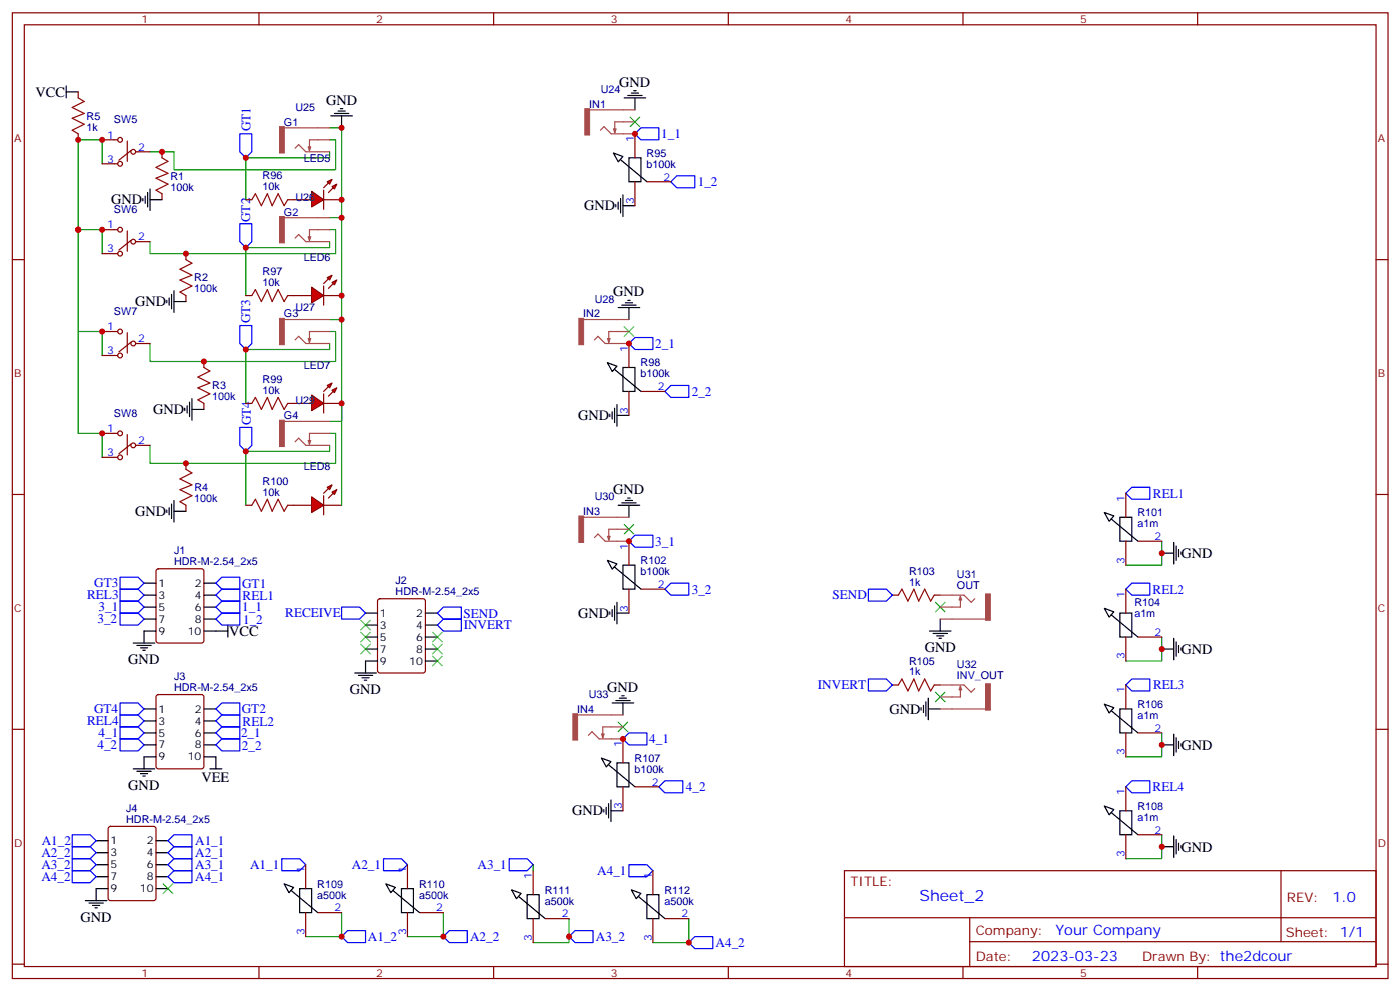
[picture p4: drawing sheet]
<svg xmlns="http://www.w3.org/2000/svg" width="413mm" height="292mm" viewBox="0 0 413 292" stroke-linecap="round" stroke-linejoin="round" font-family="sans-serif">
<g fill="none" stroke="#870000" stroke-width=".35">
<path d="M3.6 3.8h405.4v284.3h-405.4zM7.2 7.3h398.2v277.3h-398.2zM76.3 3.8v3.5M145.5 3.8v3.5M214.6 3.8v3.5M283.7 3.8v3.5M352.9 3.8v3.5M3.6 76.4h3.6M405.4 76.4h3.6M3.6 145.6h3.6M405.4 145.6h3.6M3.6 214.7h3.6"/>
<path d="M405.4 214.7h3.6M248.8 256.4h156.6v28.2h-156.6zM377.4 256.4v20.9M248.8 270.2h156.5M285.7 277.3h119.6M285.7 270.2v14.1M3.6 283.9h3.6M76.3 284.6v3.5M145.5 284.6v3.5M214.6 284.6v3.5M283.7 284.6v3.5M352.9 284.6v3.5"/>
<path d="M405.4 283.9h3.6"/>
</g>
<path d="M70.7 39.4h3.5v5.3l-1.8 1.8-1.7-1.8zM187.1 39.4l1.7-1.8h5.3v3.6h-5.3zM197.7 53.5l1.7-1.7h5.3v3.5h-5.3zM70.7 65.9h3.5v5.3l-1.8 1.7-1.7-1.7zM70.7 95.8h3.5v5.3l-1.8 1.8-1.7-1.8zM185.3 101.1l1.8-1.7h5.3v3.5h-5.3zM195.9 115.3l1.8-1.8h5.3v3.5h-5.3zM70.7 125.8h3.5v5.3l-1.8 1.8-1.7-1.8zM185.3 159.3l1.8-1.7h5.3v3.5h-5.3zM195.9 173.5l1.8-1.8h5.3v3.5h-5.3zM183.6 217.6l1.7-1.8h5.3v3.5h-5.3zM195.9 229.9h5.3v3.5h-5.3l-1.8-1.7z" fill="none" stroke="#00f" stroke-width=".35"/>
<path d="M97.1 44.7v1.8h-24.7v12.3M97.1 41.2h1.8v8.8h-47.6v-5.3h-7.1M97.1 71.2v1.7h-24.7v14.1M97.1 67.6h1.8v7.1h-54.7v-3.5M97.1 97.6h1.8v8.8h-54.7v-5.3M97.1 101.1v1.8h-24.7v15.9M97.1 131.1v1.8h-24.7v15.9M97.1 127.6h1.8v8.8h-54.7v-5.3" fill="none" stroke="#008700" stroke-width=".35"/>
<g fill="#f00" stroke="#870000" stroke-width=".35">
<path d="M91.8 146.3l3.6 2.5-3.6 2.1z"/>
<path d="M95.4 145.9v5.7z"/>
</g>
<g fill="#870000" stroke="#870000" stroke-width=".35">
<path d="M95.4 145.2l1.4-1.4z"/>
<path d="M98.2 145.2l-1.4 1.4z"/>
</g>
<g fill="#f00" stroke="#870000" stroke-width=".35">
<path d="M96.4 143.5l1.4-.7-.7 1.4z"/>
<path d="M97.8 144.9l1.4-.7-.7 1.4z"/>
</g>
<path d="M86.5 148.8h5.3M95.4 148.8h5.2" fill="none" stroke="#870000" stroke-width=".35"/>
<g fill="#f00" stroke="#870000" stroke-width=".35">
<path d="M91.8 116.3l3.6 2.5-3.6 2.1z"/>
<path d="M95.4 116v5.6z"/>
</g>
<g fill="#870000" stroke="#870000" stroke-width=".35">
<path d="M95.4 115.3l1.4-1.5z"/>
<path d="M96.8 116.7l1.4-1.4z"/>
</g>
<g fill="#f00" stroke="#870000" stroke-width=".35">
<path d="M96.4 113.5l1.4-.7-.7 1.4z"/>
<path d="M97.8 114.9l1.4-.7-.7 1.4z"/>
</g>
<path d="M86.5 118.8h5.3M95.4 118.8h5.2" fill="none" stroke="#870000" stroke-width=".35"/>
<g fill="#f00" stroke="#870000" stroke-width=".35">
<path d="M91.8 84.6l3.6 2.4-3.6 2.1z"/>
<path d="M95.4 84.2v5.7z"/>
</g>
<g fill="#870000" stroke="#870000" stroke-width=".35">
<path d="M95.4 83.5l1.4-1.4z"/>
<path d="M96.8 84.9l1.4-1.4z"/>
</g>
<g fill="#f00" stroke="#870000" stroke-width=".35">
<path d="M96.4 81.7l1.4-.7-.7 1.4z"/>
<path d="M97.8 83.1l1.4-.7-.7 1.5z"/>
</g>
<path d="M86.5 87h5.3M95.4 87h5.2" fill="none" stroke="#870000" stroke-width=".35"/>
<g fill="#f00" stroke="#870000" stroke-width=".35">
<path d="M91.8 56.3l3.6 2.5-3.6 2.1z"/>
<path d="M95.4 56v5.6z"/>
</g>
<g fill="#870000" stroke="#870000" stroke-width=".35">
<path d="M95.4 55.3l1.4-1.4z"/>
<path d="M96.8 56.7l1.4-1.4z"/>
</g>
<g fill="#f00" stroke="#870000" stroke-width=".35">
<path d="M96.4 53.5l1.4-.7-.7 1.4z"/>
<path d="M97.8 54.9l1.4-.7-.7 1.4z"/>
</g>
<g fill="none" stroke="#870000" stroke-width=".35">
<path d="M23 27.1v1.7M23 39.4v1.8M187.1 39.4v7.1M30.1 41.2h4.6M30.1 48.2h4.6M37.5 41.5v6M38.6 44.3l-3.6 2.9M40 44.7h4.2M47.7 44.7v1.8M47.7 57v1.8M72.4 58.8h1.8M84.8 58.8h7"/>
<path d="M95.4 58.8h5.2M187.1 53.5v7.1M190.6 53.5h7.1M30.1 67.6h4.6M30.1 74.7h4.6M37.5 68v6M38.6 70.8l-3.6 2.8M40 71.2h4.2M54.8 74.7v1.7M30.1 97.6h4.6M37.5 98v6M54.8 87v1.8"/>
<path d="M72.4 87h1.8M84.8 87h1.7M30.1 104.7h4.6M38.6 100.8l-3.6 2.8M40 101.1h4.2M60.1 106.4v1.8M60.1 118.8v1.7M72.4 118.8h1.8M84.8 118.8h1.7M185.3 101.1v7.1M185.3 115.3v7M188.8 115.3h7.1"/>
<path d="M30.1 127.6h4.6M30.1 134.7h4.6M37.5 128v5.9M38.6 130.8l-3.6 2.8M40 131.1h4.2M54.8 136.4v1.8M54.8 148.8v1.7M72.4 148.8h1.8M84.8 148.8h1.7M185.3 159.3v7.1M331.7 145.2v7.1M331.7 159.3v7.1"/>
<path d="M335.2 159.3h7.1M46.2 167.7l.5-.2h12.7l.6 .4 .1 20.7-.5 .7h-12.9l-.7-.4v-20.7zM111.5 176.5l.4-.2h12.7l.7 .4v20.7l-.4 .7-13 .1-.6-.5-.1-20.7zM185.3 173.5v7M188.8 173.5h7.1M262.9 175.2h1.8M275.3 175.2h1.7M331.7 173.5v7M331.7 187.6v7M335.2 187.6h7.1M46.2 204.7l.5-.2h12.7l.6 .4 .1 20.8-.5 .6-12.9 .1-.7-.5v-20.7zM183.6 217.6v7"/>
<path d="M262.9 201.7h1.8M275.3 201.7h1.7M331.7 201.7v7M331.7 215.8v7M335.2 215.8h7.1M183.6 231.7v7M187.1 231.7h7M331.7 231.7v7M32.1 243.5l.5-.2h12.7l.6 .4 .1 20.8-.5 .6-12.9 .1-.7-.5v-20.7zM90.1 254.6v7.1M120.1 254.6v7.1M157.1 256.4v7"/>
<path d="M192.4 256.4v7M331.7 245.8v7M335.2 245.8h7.1M90.1 268.7v7.1M93.6 268.7h7M120.1 268.7v7.1M123.6 268.7h7M157.1 270.5v7M160.6 270.5h7.1M192.4 270.5v7M195.9 270.5h7.1"/>
<circle cx="35.4" cy="41.2" r=".71"/>
<circle cx="35.4" cy="48.2" r=".71"/>
<circle cx="39.3" cy="44.7" r=".71"/>
<circle cx="35.4" cy="67.6" r=".71"/>
<circle cx="35.4" cy="74.7" r=".71"/>
<circle cx="39.3" cy="71.2" r=".71"/>
<circle cx="35.4" cy="97.6" r=".71"/>
<circle cx="35.4" cy="104.7" r=".71"/>
<circle cx="39.3" cy="101.1" r=".71"/>
<circle cx="35.4" cy="127.6" r=".71"/>
<circle cx="35.4" cy="134.7" r=".71"/>
<circle cx="39.3" cy="131.1" r=".71"/>
</g>
<g fill="none" stroke="#008700" stroke-width=".35">
<path d="M97.1 37.6h3.5v26.5h-3.5M30.1 48.2v-7h-7.1v86.4h7.1v7.1M30.1 74.7v-7.1h-7.1v30h7.1v7.1M100.6 64.1v30h-3.5M100.6 94.1v30h-3.5M100.6 118.8v30M342.3 159.3v7.1h-10.6M342.3 187.6v7h-10.6M342.3 215.8v7h-10.6M157.1 254.6v1.8M342.3 245.8v7h-10.6M100.6 268.7v7.1h-10.5"/>
<path d="M130.6 268.7v7.1h-10.5M167.7 270.5v7h-10.6M203 270.5v7h-10.6"/>
</g>
<path d="M23 28.8l1.8 1.1-3.5 1.7 3.5 1.8-3.5 1.4 3.5 1.8-3.5 1.7 1.7 1.1M47.7 46.5l1.8 1-3.5 1.8 3.5 1.7-3.5 1.5 3.5 1.7-3.5 1.8 1.7 1M74.2 58.8l1-1.8 1.8 3.6 1.8-3.6 1.4 3.6 1.8-3.6 1.7 3.6 1.1-1.8M54.8 76.4l1.8 1.1-3.6 1.8 3.6 1.7-3.6 1.4 3.6 1.8-3.6 1.8 1.8 1M74.2 87l1-1.7 1.8 3.5 1.8-3.5 1.4 3.5 1.8-3.5 1.7 3.5 1.1-1.8M60.1 108.2l1.7 1.1-3.5 1.7 3.5 1.8-3.5 1.4 3.5 1.8-3.5 1.7 1.8 1.1M74.2 118.8l1-1.8 1.8 3.5 1.8-3.5 1.4 3.5 1.8-3.5 1.7 3.5 1.1-1.7M54.8 138.2l1.8 1-3.6 1.8 3.6 1.8-3.6 1.4 3.6 1.7-3.6 1.8 1.8 1.1M74.2 148.8l1-1.8 1.8 3.5 1.8-3.5 1.4 3.5 1.8-3.5 1.7 3.5 1.1-1.7M264.7 175.2l1-1.7 1.8 3.5 1.8-3.5 1.4 3.5 1.8-3.5 1.7 3.5 1.1-1.8M264.7 201.7l1-1.8 1.8 3.5 1.8-3.5 1.4 3.5 1.8-3.5 1.7 3.5 1.1-1.7" fill="none" stroke="#a10000" stroke-width=".35"/>
<g fill="none" stroke="#000" stroke-width=".35">
<path d="M19.5 27.1h3.5M19.5 25.3v3.5M97.5 34.1h6.3M98.5 33.4h4.3M99.6 32.7h2.1M100.3 32h.7M100.6 34.1v3.5M183.9 28.8h6.4M185 28.1h4.2M186 27.4h2.1M186.7 26.7h.7M187.1 28.8v3.5"/>
<path d="M42.1 58.5v.7M42.8 57.7v2.2M43.5 56.7v4.2M44.2 58.8h3.5M44.2 55.6v6.4M180.7 45l2.8 1.1-1.3 1.5zM182.1 59.5v2.1M182.8 47l7.8 6.5M182.8 58.5v4.2M183.6 57.4v6.3M185.3 46.5h3.5v7h-3.5zM181.4 60.2v.7"/>
<path d="M183.6 60.6h3.5M49.1 88.4v.7M49.8 87.7v2.2M50.6 86.7v4.2M51.3 88.8h3.5M51.3 85.6v6.4M182.1 90.6h6.4M183.2 89.9h4.2M184.3 89.1h2.1M185 88.4h.7M185.3 90.6v3.5M55.1 119.5v2.1"/>
<path d="M55.8 118.4v4.3M56.6 117.4v6.3M179 106.8l2.8 1-1.4 1.6zM181 108.7l7.8 6.5M181.8 119.1v6.4M183.6 108.2h3.5v7.1h-3.5zM54.4 120.2v.7M56.6 120.5h3.5M179.7 122v.7M180.4 121.2v2.2M181.1 120.2v4.2M181.8 122.3h3.5"/>
<path d="M49.1 150.2v.7M49.8 149.5v2.1M50.6 148.4v4.2M51.3 147.4v6.3M51.3 150.5h3.5M182.1 148.8h6.4M183.2 148.1h4.2M184.3 147.4h2.1M185 146.6h.7M185.3 148.8v3.5M325.4 150.9l2.8 1-1.4 1.6zM327.4 152.8l7.8 6.5"/>
<path d="M330 152.3h3.5v7h-3.5zM345.8 159.7v6.4M42.4 171.7h3.6M42.4 175.2h3.6M42.4 178.8h3.6M60.1 171.7h3.5M60.1 175.2h3.5M60.1 178.8h3.5M179 165l2.8 1-1.4 1.6zM180.4 179.5v2.1M181 166.9l7.8 6.5M181.1 178.4v4.2"/>
<path d="M181.8 177.3v6.4M183.6 166.4h3.5v7.1h-3.5zM325.4 179.1l2.8 1-1.4 1.6zM342.3 162.9h3.5M346.5 160.8v4.2M347.2 161.8v2.1M347.9 162.5v.7M39.3 189.3h6.3M40.3 190h4.3M41.4 190.7h2.1M42.1 191.5h.7M42.4 182.3h3.6"/>
<path d="M46 185.8h-3.6v3.5M60.1 185.8h7M60.1 182.3h3.5M67.1 184v3.6M104.5 198.2h6.4M105.6 198.9h4.2M106.6 199.6h2.2M107.7 180.5h3.5M107.7 184h3.5M107.7 187.6h3.5M107.7 191.1h3.5M111.2 194.6h-3.5v3.6"/>
<path d="M125.3 180.5h3.6M125.3 184h3.6M125.3 187.6h3.6M125.3 191.1h3.6M125.3 194.6h3.6M179.7 180.2v.7M181.8 180.5h3.5M273.9 185.8h6.3M274.9 186.5h4.3M276 187.2h2.1M276.7 187.9h.7M277 182.3v3.5"/>
<path d="M327.4 181l7.8 6.5M330 180.5h3.5v7.1h-3.5zM342.3 191.1h3.5M345.8 187.9v6.4M346.5 189v4.2M347.2 190v2.2M347.9 190.7v.8M42.4 208.7h3.6M42.4 212.3h3.6M42.4 215.8h3.6M42.4 219.3h3.6M60.1 208.7h3.5"/>
<path d="M60.1 212.3h3.5M60.1 215.8h3.5M60.1 219.3h3.5M107.4 200.3h.7M180.4 207h6.3M181.4 206.3h4.3M182.5 205.6h2.1M183.2 204.9h.7M183.6 207v3.5M271.4 208.4v.7M272.1 207.7v2.1M272.8 206.6v4.3"/>
<path d="M273.5 208.7h3.5M273.5 205.6v6.3M325.4 207.3l2.8 1.1-1.4 1.5zM327.4 209.3l7.8 6.4M330 208.7h3.5v7.1h-3.5zM342.3 219.3h3.5M345.8 216.1v6.4M346.5 217.2v4.2M347.2 218.3v2.1M347.9 219v.7M39.3 226.4h6.3M40.3 227.1h4.3"/>
<path d="M41.4 227.8h2.1M42.1 228.5h.7M46 222.8h-3.6v3.6M60.1 222.8h3.5v3.6M61.8 226.4h3.6M177.2 223.2l2.8 1-1.4 1.6zM177.9 238.4v.7M178.6 237.7v2.1M179.2 225.1l7.8 6.5M179.3 236.6v4.2M180 238.7h3.6M180 235.5v6.4"/>
<path d="M181.8 224.6h3.5v7.1h-3.5zM325.4 237.3l2.8 1.1-1.4 1.5zM327.4 239.2l7.8 6.5M330 238.7h3.5v7.1h-3.5zM28.3 247.5h3.6M28.3 251.1h3.6M28.3 254.6h3.6M28.3 258.1h3.6M46 247.5h3.5M46 251.1h3.5M46 254.6h3.5M46 258.1h3.5"/>
<path d="M342.3 249.3h3.5M345.8 246.1v6.4M346.5 247.2v4.2M347.2 248.2v2.2M347.9 249v.7M25.2 265.2h6.3M26.2 265.9h4.2M27.3 266.6h2.1M28 267.3h.7M31.9 261.7h-3.6v3.5M46 261.7h3.5M83.7 260.2l2.8 1.1-1.3 1.5z"/>
<path d="M85.8 262.2l7.8 6.5M88.3 261.7h3.5v7h-3.5zM113.7 260.2l2.8 1.1-1.4 1.5zM115.7 262.2l7.8 6.5M118.3 261.7h3.5v7h-3.5zM150.7 262l2.9 1-1.4 1.6zM152.8 263.9l7.8 6.5M155.3 263.4h3.6v7.1h-3.6zM186 262l2.8 1-1.3 1.6zM188.1 263.9l7.8 6.5M190.6 263.4h3.5v7.1h-3.5z"/>
</g>
<g fill="none" stroke="#3c3" stroke-width=".35">
<path d="M185.7 34.5l2.8 2.8M188.5 34.5l-2.8 2.8M183.9 96.2l2.8 2.8M186.7 96.2l-2.8 2.8M183.9 154.4l2.8 2.8M186.7 154.4l-2.8 2.8M275.6 177.3l2.8 2.9M278.4 177.3l-2.8 2.9M106.3 189.7l2.8 2.8M106.3 186.2l2.8 2.8M106.3 182.6l2.8 2.9M109.1 189.7l-2.8 2.8"/>
<path d="M109.1 186.2l-2.8 2.8M109.1 182.6l-2.8 2.9M127.5 186.2l2.8 2.8M127.5 189.7l2.8 2.8M127.5 193.2l2.8 2.8M130.3 186.2l-2.8 2.8M130.3 189.7l-2.8 2.8M130.3 193.2l-2.8 2.8M182.1 212.6l2.9 2.8M185 212.6l-2.9 2.8M275.6 203.8l2.8 2.8M278.4 203.8l-2.8 2.8"/>
<path d="M48.1 260.2l2.8 2.9M50.9 260.2l-2.8 2.9"/>
</g>
<g fill="none" stroke="#00f" stroke-width=".35">
<path d="M331.7 145.2l1.8-1.7h5.3v3.5h-5.3zM35.4 177h5.3l1.7 1.8-1.7 1.7h-5.3zM35.4 173.5h5.3l1.7 1.7-1.7 1.8h-5.3zM35.4 169.9h5.3l1.7 1.8-1.7 1.8h-5.3zM65.4 177h5.3v3.5h-5.3l-1.8-1.7zM65.4 173.5h5.3v3.5h-5.3l-1.8-1.8zM65.4 169.9h5.3v3.6h-5.3l-1.8-1.8zM100.6 178.8h5.3l1.8 1.7-1.8 1.8h-5.3zM130.6 178.8h5.3v3.5h-5.3l-1.7-1.8zM255.9 173.5h5.3l1.7 1.7-1.7 1.8h-5.3zM333.5 171.7h5.3v3.5h-5.3l-1.8-1.7zM35.4 180.5h5.3l1.7 1.8-1.7 1.7h-5.3z"/>
<path d="M63.6 182.3l1.8-1.8h5.3v3.5h-5.3zM128.9 184l1.7-1.7h5.3v3.5h-5.3zM255.9 199.9h5.3l1.7 1.8-1.7 1.7h-5.3zM35.4 217.6h5.3l1.7 1.7-1.7 1.8h-5.3zM35.4 214h5.3l1.7 1.8-1.7 1.8h-5.3zM35.4 210.5h5.3l1.7 1.8-1.7 1.7h-5.3zM35.4 207h5.3l1.7 1.7-1.7 1.8h-5.3zM63.6 208.7l1.8-1.7h5.3v3.5h-5.3zM63.6 212.3l1.8-1.8h5.3v3.5h-5.3zM63.6 215.8l1.8-1.8h5.3v3.6h-5.3zM63.6 219.3l1.8-1.7h5.3v3.5h-5.3zM331.7 201.7l1.8-1.8h5.3v3.5h-5.3z"/>
<path d="M333.5 229.9h5.3v3.5h-5.3l-1.8-1.7zM21.3 256.4h5.3l1.7 1.7-1.7 1.8h-5.3zM21.3 252.8h5.3l1.7 1.8-1.7 1.8h-5.3zM21.3 245.8h5.3l1.7 1.7-1.7 1.8h-5.3zM21.3 249.3h5.3l1.7 1.8-1.7 1.7h-5.3zM49.5 247.5l1.8-1.7h5.3v3.5h-5.3zM49.5 251.1l1.8-1.8h5.3v3.5h-5.3zM49.5 254.6l1.8-1.8h5.3v3.6h-5.3zM49.5 258.1l1.8-1.7h5.3v3.5h-5.3zM83 252.8h5.3l1.8 1.8-1.8 1.8h-5.3zM113 252.8h5.3l1.8 1.8-1.8 1.8h-5.3zM150 252.8h5.3l1.8 1.8-1.8 1.8h-5.3z"/>
<path d="M185.3 254.6h5.3l1.8 1.8-1.8 1.7h-5.3zM100.6 275.8l1.8-1.8h5.3v3.5h-5.3zM130.6 275.8l1.8-1.8h5.3v3.5h-5.3zM169.4 274h5.3v3.5h-5.3l-1.7-1.7zM203 277.5l1.7-1.7h5.3v3.5h-5.3z"/>
</g>
<g fill="none" stroke="#a64a4a" stroke-width=".35">
<path d="M83.8 37.6h13.3M173.7 32.3h13.4M176.9 38.3l1.1-1 2.1 2.1h7M180.8 38h.7l-.4 1.1zM187.1 35.9h-6v3.2M86.9 43.6l1.1-1 2.1 2.1h7M90.8 43.3h.7l-.3 1zM97.1 41.2h-5.9v3.1M83.8 64.1h13.3M86.9 70.1l1.1-1.1 2.1 2.2h7M90.8 69.7h.7l-.3 1.1zM97.1 67.6h-5.9v3.2"/>
<path d="M83.8 94.1h13.3M90.8 99.7h.7l-.3 1.1zM97.1 97.6h-5.9v3.2M172 94.1h13.3M179 99.7h.7l-.3 1.1zM185.3 97.6h-5.9v3.2M86.9 100.1l1.1-1.1 2.1 2.1h7M175.1 100.1l1.1-1.1 2.1 2.1h7M83.8 124.1h13.3M86.9 130.1l1.1-1.1 2.1 2.1h7M90.8 129.7h.7l-.3 1.1zM97.1 127.6h-5.9v3.2"/>
<path d="M172 152.3h13.3M175.1 158.3l1.1-1.1 2.1 2.1h7M179 157.9h.7l-.3 1.1zM185.3 155.8h-5.9v3.2M277 175.2h7l2.2 2.1 1-1M283 175.6v3.2h-6M283 175.6l.3 1h-.7zM277 182.3h13.4M170.2 210.5h13.4M173.4 216.5l1-1.1 2.2 2.2h7M177.3 216.1h.7l-.4 1.1zM183.6 214h-6v3.2"/>
<path d="M277 201.7h7l2.2 2.1 1-1.1M277 208.7h13.4M283 202v3.2h-6M283 202l.3 1.1h-.7z"/>
</g>
<g fill="#a64a4a" stroke="#a64a4a" stroke-width=".29">
<path d="M82.4 123.7h1.4v7.8h-1.4z"/>
<path d="M82.4 93.7h1.4v7.8h-1.4z"/>
<path d="M82.4 63.7h1.4v7.8h-1.4z"/>
<path d="M82.4 37.3h1.4v7.7h-1.4z"/>
<path d="M168.8 210.1h1.4v7.8h-1.4z"/>
<path d="M170.6 151.9h1.4v7.8h-1.4z"/>
<path d="M170.6 93.7h1.4v7.8h-1.4z"/>
<path d="M172.3 32h1.4v7.8h-1.4z"/>
<path d="M290.4 201.3h1.4v7.8h-1.4z"/>
<path d="M290.4 174.9h1.4v7.7h-1.4z"/>
</g>
<g fill="#c00">
<circle cx="183.6" cy="217.6" r=".88"/>
<circle cx="185.3" cy="159.3" r=".88"/>
<circle cx="185.3" cy="101.1" r=".88"/>
<circle cx="187.1" cy="39.4" r=".88"/>
<circle cx="72.4" cy="132.9" r=".88"/>
<circle cx="72.4" cy="102.9" r=".88"/>
<circle cx="72.4" cy="72.9" r=".88"/>
<circle cx="72.4" cy="46.5" r=".88"/>
<circle cx="100.6" cy="87" r=".88"/>
<circle cx="100.6" cy="118.8" r=".88"/>
<circle cx="100.6" cy="58.8" r=".88"/>
<circle cx="23" cy="67.6" r=".88"/>
<circle cx="100.6" cy="94.1" r=".88"/>
<circle cx="100.6" cy="64.1" r=".88"/>
<circle cx="100.6" cy="37.6" r=".88"/>
<circle cx="130.6" cy="275.8" r=".88"/>
<circle cx="167.7" cy="275.8" r=".88"/>
<circle cx="203" cy="277.5" r=".88"/>
<circle cx="100.6" cy="275.8" r=".88"/>
<circle cx="342.3" cy="162.9" r=".88"/>
<circle cx="342.3" cy="191.1" r=".88"/>
<circle cx="342.3" cy="219.3" r=".88"/>
<circle cx="342.3" cy="249.3" r=".88"/>
<circle cx="30.1" cy="127.6" r=".88"/>
<circle cx="30.1" cy="97.6" r=".88"/>
<circle cx="30.1" cy="67.6" r=".88"/>
<circle cx="30.1" cy="41.2" r=".88"/>
<circle cx="47.7" cy="44.7" r=".88"/>
<circle cx="54.8" cy="74.7" r=".88"/>
<circle cx="54.8" cy="136.4" r=".88"/>
<circle cx="60.1" cy="106.4" r=".88"/>
<circle cx="23" cy="41.2" r=".88"/>
</g>
<text font-size="4.6" fill="#00f" x="270.9" y="265.4">Sheet_2</text>
<g font-size="4.2">
<text x="10.4" y="28.4">VCC</text>
<text x="182.4" y="25.5">GND</text>
<text x="96.1" y="30.8">GND</text>
<text x="32.7" y="60.2">GND</text>
<text x="172.1" y="62">GND</text>
<text x="180.7" y="87.2">GND</text>
<text x="39.8" y="90.2">GND</text>
<text x="45.1" y="121.9">GND</text>
<text x="170.3" y="123.7">GND</text>
<text x="180.7" y="145.4">GND</text>
<text x="39.8" y="151.9">GND</text>
<text x="348.1" y="164.3">GND</text>
<text x="170.3" y="181.9">GND</text>
<text x="67.6" y="187.2">VCC</text>
<text x="272.5" y="191.9">GND</text>
<text x="37.8" y="195.5">GND</text>
<text x="348.1" y="192.5">GND</text>
<text x="178.9" y="203.6">GND</text>
<text x="103.1" y="204.3">GND</text>
<text x="262.1" y="210.1">GND</text>
<text x="348.1" y="220.7">GND</text>
<text x="37.8" y="232.6">GND</text>
<text x="59.4" y="230.3">VEE</text>
<text x="168.6" y="240.1">GND</text>
<text x="348.1" y="250.7">GND</text>
<text x="23.7" y="271.4">GND</text>
</g>
<g font-size="4.2" fill="#00f">
<text x="392.6" y="265.6">1.0</text>
<text x="311" y="275.2">Your Company</text>
<text x="304.1" y="283">2023-03-23</text>
</g>
<g font-size="3.9" fill="#00f">
<text x="73.9" y="38.7" transform="rotate(-90 73.9 38.7)">GT1</text>
<text x="194.8" y="40.6">1_1</text>
<text x="205.6" y="54.8">1_2</text>
<text x="73.7" y="65.4" transform="rotate(-90 73.7 65.4)">GT2</text>
<text x="73.7" y="95.1" transform="rotate(-90 73.7 95.1)">GT3</text>
<text x="193.1" y="102.3">2_1</text>
<text x="203.8" y="116.6">2_2</text>
<text x="73.9" y="125.2" transform="rotate(-90 73.9 125.2)">GT4</text>
<text x="339.7" y="146.5">REL1</text>
<text x="193.1" y="160.7">3_1</text>
<text x="27.8" y="172.9">GT3</text>
<text x="71.3" y="173.2">GT1</text>
<text x="25.7" y="176.4">REL3</text>
<text x="29" y="179.9">3_1</text>
<text x="71.4" y="180">1_1</text>
<text x="71.5" y="176.5">REL1</text>
<text x="203.8" y="174.8">3_2</text>
<text x="245.3" y="176.4">SEND</text>
<text x="339.6" y="174.8">REL2</text>
<text x="28.7" y="183.5">3_2</text>
<text x="71.6" y="183.6">1_2</text>
<text x="84" y="181.7">RECEIVE</text>
<text x="136.6" y="181.8">SEND</text>
<text x="136.6" y="185.3">INVERT</text>
<text x="241" y="203">INVERT</text>
<text x="339.7" y="203">REL3</text>
<text x="27.7" y="209.8">GT4</text>
<text x="25.7" y="213.5">REL4</text>
<text x="71.2" y="210.1">GT2</text>
<text x="71.5" y="213.6">REL2</text>
<text x="28.7" y="220.5">4_2</text>
<text x="29" y="217">4_1</text>
<text x="71" y="217">2_1</text>
<text x="71.3" y="220.7">2_2</text>
<text x="191.3" y="218.9">4_1</text>
<text x="202.1" y="233">4_2</text>
<text x="339.6" y="233">REL4</text>
<text x="12.3" y="248.7">A1_2</text>
<text x="57.5" y="248.8">A1_1</text>
<text x="12.2" y="255.8">A3_2</text>
<text x="12.2" y="252.3">A2_2</text>
<text x="57.5" y="252.4">A2_1</text>
<text x="57.5" y="255.9">A3_1</text>
<text x="73.7" y="255.9">A1_1</text>
<text x="103.7" y="255.8">A2_1</text>
<text x="140.7" y="255.8">A3_1</text>
<text x="176" y="257.6">A4_1</text>
<text x="12.2" y="259.3">A4_2</text>
<text x="57.5" y="259.4">A4_1</text>
<text x="108.4" y="277.1">A1_2</text>
<text x="138.5" y="277.1">A2_2</text>
<text x="175.6" y="277.1">A3_2</text>
<text x="210.8" y="278.8">A4_2</text>
</g>
<g font-size="3.9" fill="#800">
<text x="250.6" y="260.9">TITLE:</text>
<text x="379.2" y="265.6">REV:</text>
<text x="287.5" y="275.1">Company:</text>
<text x="378.9" y="275.8">Sheet: 1/1</text>
<text x="287.5" y="282.8">Date:</text>
<text x="336.5" y="282.9">Drawn By: the2dcour</text>
</g>
<g font-size="3.2" fill="#800">
<text x="41.7" y="6.8">1</text>
<text x="110.9" y="6.8">2</text>
<text x="180" y="6.8">3</text>
<text x="249.2" y="6.8">4</text>
<text x="318.3" y="6.8">5</text>
<text x="4.2" y="41.9">A</text>
<text x="406" y="41.9">A</text>
<text x="4.2" y="111">B</text>
<text x="406" y="111">B</text>
<text x="4.2" y="180.2">C</text>
<text x="406" y="180.2">C</text>
<text x="4.2" y="249.3">D</text>
<text x="406" y="249.3">D</text>
<text x="41.7" y="287.6">1</text>
<text x="110.9" y="287.6">2</text>
<text x="180" y="287.6">3</text>
<text x="249.2" y="287.6">4</text>
<text x="318.3" y="287.6">5</text>
</g>
<g font-size="3.2" fill="#000080">
<text x="177" y="27.4">U24</text>
<text x="25.5" y="35.2">R5</text>
<text x="87.1" y="32.7">U25</text>
<text x="173.6" y="31.7">IN1</text>
<text x="25.5" y="38.5">1k</text>
<text x="33.6" y="36.2">SW5</text>
<text x="83.7" y="37">G1</text>
<text x="89.5" y="47.6">LED5</text>
<text x="190.5" y="46.1">R95</text>
<text x="50.2" y="52.9">R1</text>
<text x="77.4" y="52.8">R96</text>
<text x="190.5" y="49.4">b100k</text>
<text x="50.2" y="56.1">100k</text>
<text x="77.4" y="56">10k</text>
<text x="87.1" y="59.1">U26</text>
<text x="33.6" y="62.7">SW6</text>
<text x="83.7" y="63.5">G2</text>
<text x="89.5" y="76.8">LED6</text>
<text x="57.3" y="82.9">R2</text>
<text x="77.4" y="81">R97</text>
<text x="57.3" y="86.1">100k</text>
<text x="77.4" y="84.2">10k</text>
<text x="175.3" y="89.1">U28</text>
<text x="33.6" y="92.7">SW7</text>
<text x="83.7" y="93.5">G3</text>
<text x="87.1" y="91.7">U27</text>
<text x="171.9" y="93.5">IN2</text>
<text x="188.7" y="107.9">R98</text>
<text x="77.4" y="112.7">R99</text>
<text x="89.5" y="108.5">LED7</text>
<text x="188.7" y="111.1">b100k</text>
<text x="62.5" y="117.8">100k</text>
<text x="62.5" y="114.6">R3</text>
<text x="77.4" y="116">10k</text>
<text x="87.1" y="119.1">U29</text>
<text x="33.6" y="122.7">SW8</text>
<text x="83.7" y="123.4">G4</text>
<text x="77.4" y="142.7">R100</text>
<text x="89.5" y="138.5">LED8</text>
<text x="57.3" y="147.8">100k</text>
<text x="57.3" y="144.6">R4</text>
<text x="77.4" y="145.9">10k</text>
<text x="175.3" y="147.3">U30</text>
<text x="171.9" y="151.7">IN3</text>
<text x="335.1" y="155.2">a1m</text>
<text x="335.1" y="152">R101</text>
<text x="51.3" y="166.4">HDR-M-2.54_2x5</text>
<text x="51.3" y="163.2">J1</text>
<text x="188.7" y="166.1">R102</text>
<text x="116.6" y="172">J2</text>
<text x="188.7" y="169.3">b100k</text>
<text x="267.9" y="172.4">1k</text>
<text x="267.9" y="169.3">R103</text>
<text x="282" y="173.5">OUT</text>
<text x="282" y="170.2">U31</text>
<text x="116.6" y="175.2">HDR-M-2.54_2x5</text>
<text x="334.2" y="178.4">R104</text>
<text x="334.2" y="181.7">a1m</text>
<text x="267.9" y="195.7">R105</text>
<text x="282" y="196.7">U32</text>
<text x="51.3" y="203.4">HDR-M-2.54_2x5</text>
<text x="51.3" y="200.3">J3</text>
<text x="267.9" y="198.9">1k</text>
<text x="282" y="199.9">INV_OUT</text>
<text x="170.1" y="209.9">IN4</text>
<text x="173.5" y="205.5">U33</text>
<text x="335.1" y="208.4">R106</text>
<text x="335.1" y="211.6">a1m</text>
<text x="187" y="227.5">b100k</text>
<text x="187" y="224.3">R107</text>
<text x="37.2" y="239.1">J4</text>
<text x="335.1" y="238.4">R108</text>
<text x="37.2" y="242.3">HDR-M-2.54_2x5</text>
<text x="335.1" y="241.6">a1m</text>
<text x="93.5" y="261.3">R109</text>
<text x="123.5" y="261.3">R110</text>
<text x="160.5" y="263.1">R111</text>
<text x="195.8" y="263.1">R112</text>
<text x="93.5" y="264.6">a500k</text>
<text x="123.5" y="264.6">a500k</text>
<text x="160.5" y="266.3">a500k</text>
<text x="195.8" y="266.3">a500k</text>
</g>
<g font-size="3.2" fill="#00f">
<text x="31.6" y="40.8">1</text>
<text x="186.7" y="41.9" transform="rotate(-90 186.7 41.9)">1</text>
<text x="31.6" y="47.9">3</text>
<text x="40.7" y="44.3">2</text>
<text x="195.5" y="53.2">2</text>
<text x="186.7" y="60.1" transform="rotate(-90 186.7 60.1)">3</text>
<text x="31.6" y="67.3">1</text>
<text x="40.7" y="70.8">2</text>
<text x="31.6" y="74.3">3</text>
<text x="31.6" y="97.3">1</text>
<text x="40.7" y="100.8">2</text>
<text x="31.6" y="104.3">3</text>
<text x="185" y="103.6" transform="rotate(-90 185 103.6)">1</text>
<text x="193.8" y="114.9">2</text>
<text x="185" y="121.9" transform="rotate(-90 185 121.9)">3</text>
<text x="31.6" y="127.2">1</text>
<text x="40.7" y="130.8">2</text>
<text x="31.6" y="134.3">3</text>
<text x="331.4" y="147.7" transform="rotate(-90 331.4 147.7)">1</text>
<text x="185" y="161.8" transform="rotate(-90 185 161.8)">1</text>
<text x="340.2" y="159">2</text>
<text x="331.4" y="166" transform="rotate(-90 331.4 166)">3</text>
<text x="193.8" y="173.1">2</text>
<text x="331.4" y="175.9" transform="rotate(-90 331.4 175.9)">1</text>
<text x="185" y="180.1" transform="rotate(-90 185 180.1)">3</text>
<text x="340.2" y="187.2">2</text>
<text x="331.4" y="194.2" transform="rotate(-90 331.4 194.2)">3</text>
<text x="331.4" y="204.2" transform="rotate(-90 331.4 204.2)">1</text>
<text x="340.2" y="215.4">2</text>
<text x="183.2" y="220" transform="rotate(-90 183.2 220)">1</text>
<text x="331.4" y="222.4" transform="rotate(-90 331.4 222.4)">3</text>
<text x="192" y="231.3">2</text>
<text x="183.2" y="238.3" transform="rotate(-90 183.2 238.3)">3</text>
<text x="331.4" y="234.1" transform="rotate(-90 331.4 234.1)">1</text>
<text x="340.2" y="245.4">2</text>
<text x="89.7" y="257.1" transform="rotate(-90 89.7 257.1)">1</text>
<text x="119.7" y="257.1" transform="rotate(-90 119.7 257.1)">1</text>
<text x="331.4" y="252.4" transform="rotate(-90 331.4 252.4)">3</text>
<text x="156.7" y="258.8" transform="rotate(-90 156.7 258.8)">1</text>
<text x="192" y="258.8" transform="rotate(-90 192 258.8)">1</text>
<text x="98.5" y="268.4">2</text>
<text x="128.5" y="268.4">2</text>
<text x="89.7" y="275.3" transform="rotate(-90 89.7 275.3)">3</text>
<text x="119.7" y="275.3" transform="rotate(-90 119.7 275.3)">3</text>
<text x="165.6" y="270.1">2</text>
<text x="200.8" y="270.1">2</text>
<text x="156.7" y="277.1" transform="rotate(-90 156.7 277.1)">3</text>
<text x="192" y="277.1" transform="rotate(-90 192 277.1)">3</text>
</g>
<g font-size="3.2">
<text x="46.7" y="172.8">1</text>
<text x="57.4" y="172.8">2</text>
<text x="46.7" y="176.3">3</text>
<text x="46.7" y="179.8">5</text>
<text x="57.4" y="176.3">4</text>
<text x="57.4" y="179.8">6</text>
<text x="46.7" y="183.3">7</text>
<text x="57.4" y="183.3">8</text>
<text x="111.9" y="181.6">1</text>
<text x="111.9" y="185.1">3</text>
<text x="122.6" y="181.6">2</text>
<text x="122.6" y="185.1">4</text>
<text x="46.7" y="186.9">9</text>
<text x="55.3" y="186.9">10</text>
<text x="111.9" y="188.6">5</text>
<text x="122.6" y="188.6">6</text>
<text x="111.9" y="192.2">7</text>
<text x="111.9" y="195.7">9</text>
<text x="120.6" y="195.7">10</text>
<text x="122.6" y="192.2">8</text>
<text x="46.7" y="209.8">1</text>
<text x="57.4" y="209.8">2</text>
<text x="46.7" y="213.3">3</text>
<text x="57.4" y="213.3">4</text>
<text x="46.7" y="216.9">5</text>
<text x="46.7" y="220.4">7</text>
<text x="57.4" y="216.9">6</text>
<text x="57.4" y="220.4">8</text>
<text x="46.7" y="223.9">9</text>
<text x="55.3" y="223.9">10</text>
<text x="32.6" y="248.6">1</text>
<text x="43.2" y="248.6">2</text>
<text x="32.6" y="252.1">3</text>
<text x="32.6" y="255.7">5</text>
<text x="43.2" y="252.1">4</text>
<text x="43.2" y="255.7">6</text>
<text x="32.6" y="259.2">7</text>
<text x="32.6" y="262.7">9</text>
<text x="41.2" y="262.7">10</text>
<text x="43.2" y="259.2">8</text>
</g>
</svg>
